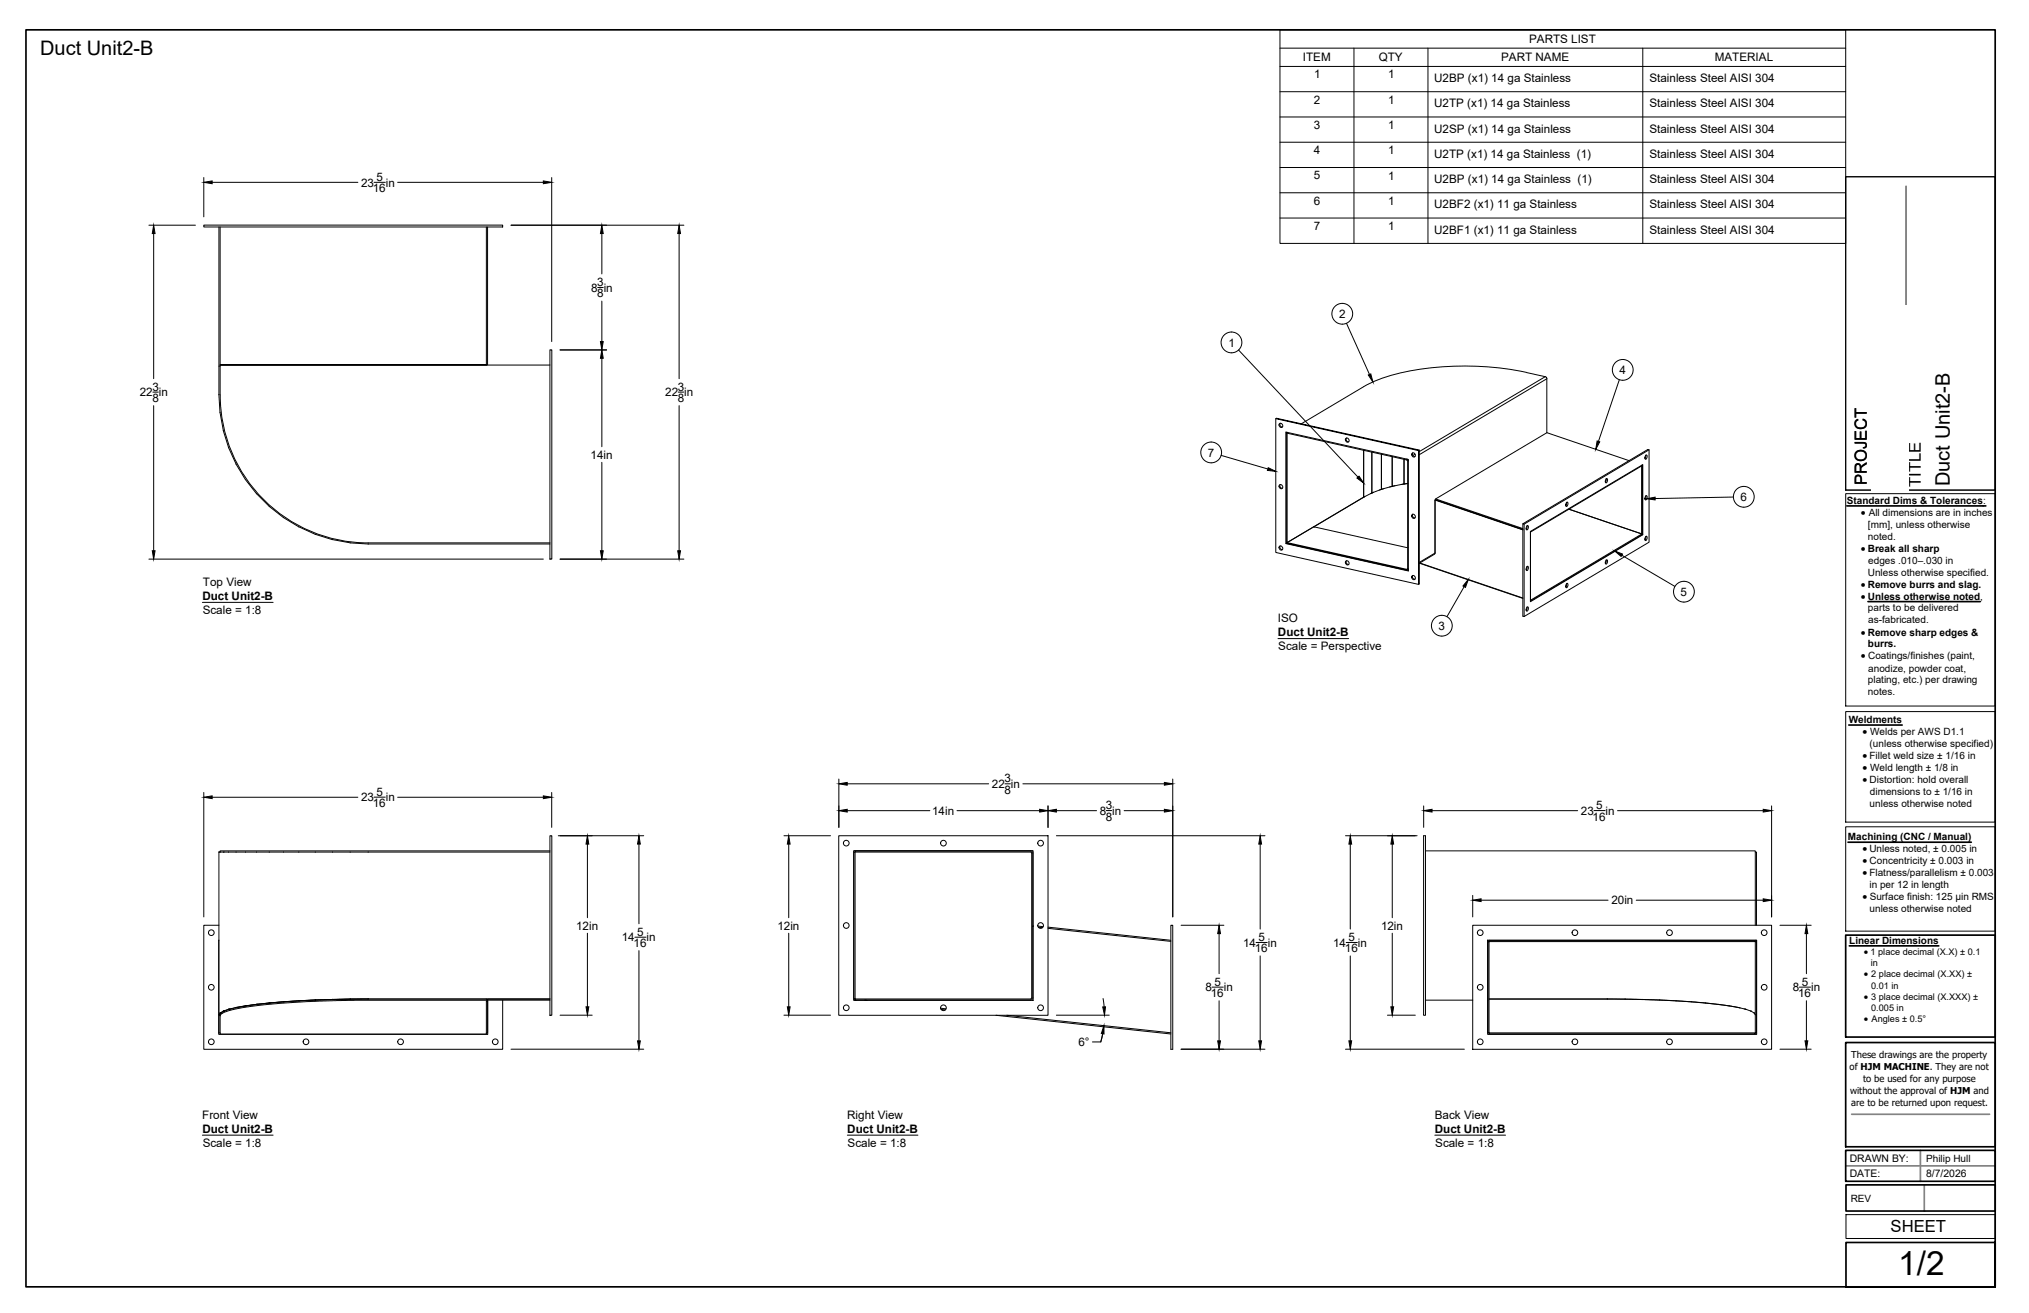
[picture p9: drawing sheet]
<svg xmlns="http://www.w3.org/2000/svg" width="432mm" height="279mm" viewBox="0 0 432 279" stroke-linecap="round" stroke-linejoin="round" font-family="sans-serif">
<!-- layer: Visible -->
<g fill="none" stroke="#000" stroke-width=".21">
<path d="M43.4 47.9h63.6v.4h-63.6zM46.6 48.3v35.7M46.8 48.3v29.4M103.5 48.3v29.4M103.8 48.3v29.4M46.6 77.9h.2M46.8 77.6l56.7 .1zM117 77.7h-70.2v6.3M117 74.4h.4v44.6h-.4zM46.6 84l.2 3.8M46.6 84h.1M46.8 87.9l.7 3.7"/>
<path d="M46.9 84a31.5 31.5 0 0 0 31.5 31.5h38.6M47.5 91.6l1.1 3.6M48.7 95.2l1.6 3.6M50.2 98.8a33.2 33.2 0 0 0 4.4 6.3l2.7 2.7M271.5 89.1l.2-.1 30.3 6.8-.1 .1zM271.5 89.1v28.5l30.4 6.8 .1-.2v-28.4M272.4 90.1v.5l.5 .3M273.7 92.1l.2 .1v23.3l16.3-9.7M273.8 92v.1M273.9 92.1h-.2v23.3l5.9-3.3 20 4.5M273.9 92v.2l25.5 5.7M286.5 93.2v.6l.5 .2"/>
<path d="M290.2 82.3l-13.2 7.9M299.4 97.9l.2 .2-.1 23-25.6-5.6v.2l25.5 5.6M299.5 97.7l.2 .3M300.7 96.4v.5l.4 .3M301.9 95.9v28.5M329.1 80.3v.1M329.2 80.6v11.5M329.2 80.6l-.2-.4a62.8 62.8 0 0 0-34.8 .3l-4 1.8M346.7 98l-17.5-5.9-23.7 14.1v.1M349.4 99v14.6l.1-14.5M349.4 99v.1l-23.7 14.1v-.1M350.2 96.9l-.1 .7"/>
<path d="M350.3 96.8l.2 .1v.5l-.3 .3-.1-.5zM350.9 95.7l-26.5 15.8M57.3 107.8a32.4 32.4 0 0 0 6.3 4.3l3.5 1.6M67.1 113.7a32 32 0 0 0 7.4 1.8M74.6 115.5l3.7 .3M78.3 115.7h.1M78.4 115.8h38.6M272.4 116.2v.5l.5 .3M272.4 103.1v.5l.5 .3M273.8 115.6l-.1 .1v-23.8l26 5.9v23.7l-26-5.8M273.8 115.6h.1M273.8 115.5v.1"/>
<path d="M286.5 119.3v.6l.5 .2M290.2 105.8h.1M290.5 105.6l-10.9 6.5h.2M292 104.9h.1M292.3 104.8l-.7 .3M294 104.1l-2 .8-1.8 .9M294 104.1h.1M294.5 104l-.9 .3M296.3 103.5l-2.3 .6M296.3 103.5h.1M296.9 103.4l-1.2 .2M298.8 103h.1"/>
<path d="M299.5 102.9l-1.3 .2M299.6 102.9l-3.3 .6M300.7 109.4v.5l.4 .3M302.1 119.8l22 7.5M302.2 119.8l21.9 7.5M305.4 106.4l18.7 6.4M305.5 106.3l-.1 11.4-.1 .2-3.3 2M305.5 106.3l-.1 11.4M305.5 106.3l18.6 6.4M305.5 106.2l18.6 6.3M324.1 111.5v19.6l.3 .1 26.5-15.8v-19.7h-.2l-26.6 15.8h.3v19.7M325 111.9l-.2 .7"/>
<path d="M325 111.9h.2v.5l-.3 .4-.1-.6zM325.7 113.2v14.5M325.7 113.2h.1M333.4 106.9l-.2 .7M333.5 106.9l.2 .1v.4l-.4 .4-.1-.6zM341.8 119.2l-.2 .7M341.8 101.9l-.2 .7M341.9 119.1l.2 .1v.5l-.4 .3v-.5zM341.9 101.8l.2 .1v.5l-.4 .3v-.5zM349.4 113.6l-15.5-5.2 15.5 5.2v.2l-23.7 14.1v-.2l23.7-14.1M349.4 113.7l.2 .1v-14.9l-23.9 14.2v14.9l23.9-14.2M350.2 114.2l-.1 .7"/>
<path d="M350.2 105.5l-.1 .8M350.3 114.1l.2 .1v.5l-.3 .3-.1-.5zM350.3 105.5l.2 .1v.4l-.3 .4-.1-.6zM299.7 121.1l-.3 .2M299.7 121.2l-.1 .1 .1 .1M300.7 122.5v.5l.4 .3M325 120.6l-.2 .7M325 129.2l-.2 .7M325 120.5l.2 .1v.5l-.3 .3-.1-.5zM325 129.2h.2v.5l-.3 .4-.1-.6zM325.7 127.7h.1M333.4 124.2l-.2 .7"/>
<path d="M333.5 124.2h.2v.5l-.4 .4-.1-.6zM117 177.8h.4v38.2h-.4zM178.5 177.8h44.5v38.2h-44.5zM303 177.8h.4v38.2h-.4zM46.6 181.3h.1M46.6 181.3v38.5h.2M46.6 196.9h-3.2v26.4h63.6v-10.5M46.6 181.3h70.4M47.5 181.3h.1M117 181.1h-70.2v.2M181.7 181h38.2v31.9h-38.2zM219.6 181.6v30.7l-.1 .2-37.5 .1v.2h37.3l.4-.2 .1-.3"/>
<path d="M219.6 181.6l-.3-.3h-37.4v-.2h37.4h.3l.2 .5M219.8 181.6v30.7M219.8 197.2h.1M219.9 197l-.1 .2M220.9 197.1l1.1 .1M221 197.3l.8 .1M223 197.5l26.2 2.8M223 197.3l26.2 2.8M249.2 196.9h.4v26.4h-.4zM303.4 181.1h70.1v15.8M313.4 196.9h63.6v26.4h-63.6zM373.5 181.3h.3v15.6"/>
<path d="M46.6 200.1l-.1 20h57.3v-7.3M46.6 215.9v.1M46.8 215.6h.3h-.3M46.8 215.6l-.2 .4M46.8 216h-.2h.2M46.8 215.5h.1M47 215.6l1.6-.7 3.7-.8 4.9-.6 7.7-.6 11.5-.3h27.3v.5h-.2v6.9h-56.7v-4.1zM47.1 215.6h.1M47.1 215.5h.1M47.1 215.5v.1M47.5 215.2l-.7 .4M47.5 215.1h.1"/>
<path d="M47.8 215.2h-.3h.3M47.8 215.2h-.1M47.8 215.1h.1M47.9 215.1l-.1 .1M48.7 214.7v.1M48.9 214.7v.1M49.2 214.7l-.5 .1M50.2 214.4l-2.7 .8M50.2 214.4h.2M50.3 214.4h-.1M50.4 214.4l-.3 .1M50.5 214.4h-.1"/>
<path d="M52.2 214l-2 .4h.3M52.2 214h.2M52.4 214l-1.9 .4M52.4 214h.1M54.6 213.7h.1M54.8 213.7l-2.6 .3M54.8 213.7h.1M57.3 213.4l-2.7 .3M57.3 213.4h.2M57.3 213.4h.1M57.4 213.4l-2.8 .3M57.5 213.4h.1"/>
<path d="M60.4 213.2h-.1M60.4 213.2l-3.1 .2M60.5 213.2h-.1M63.6 213h.1l-3.4 .2M63.6 213l-3.3 .2M67.1 212.8h.1M67.2 212.8l-3.6 .2M67.2 212.8h.1M70.7 212.7l-3.6 .1M70.8 212.7h-.1M70.8 212.7h.1M74.5 212.6h.1"/>
<path d="M74.5 212.6l-3.7 .1M78.4 212.6h38.6h-13.2v.2h13.2M78.4 212.6h-3.9M78.4 212.6h.1M78.4 212.6h-.1M103.5 212.6h.1M103.7 212.8l.1 7h-.3M103.7 212.9h-28.1l-10.4 .2-8.3 .6-5.4 .7-3.5 .9-.8 .4-.4 .5M181.7 212.6h.3M182 212.6l-.1 .3h.3M182 212.6v-31.3h-.3v31.3h.3M184 212.9h.5"/>
<path d="M200.2 214.5l1.1 .2M200.3 214.8l.9 .1M211.9 216l37.3 4M214.3 216l34.9 3.8M303.4 212.8h10M316.6 200.1h57.2v20h-57.2zM316.6 212.8h.1M316.6 200.4h.3v19.4h-.3zM316.6 200.1v.3M316.9 200.4h.1M316.9 200.1v.3M316.9 219.8h56.6v.2h-56.6z"/>
<path d="M316.9 212.6h25.1M316.9 200.1h56.6M342 212.6l8.7 .1 7.1 .3 7.3 .7 5.2 .8M342 212.6h3.8M342 212.6h.1M345.8 212.6h.1M345.8 212.6l3.8 .1M349.6 212.7h.1M349.6 212.7l3.6 .1M353.2 212.8h.1M353.2 212.8l3.5 .2M356.7 213h.1"/>
<path d="M356.7 213l3.2 .2M359.9 213.2h.1M360 213.2l2.9 .2M362.9 213.4h.1M362.9 213.4l2.7 .3M365.6 213.7l2.4 .3M365.6 213.7h.1M368 214l1.9 .4M368 214h.1M370 214.4l2.6 .8M371.2 214.7l.4 .1M371.5 214.7v.1"/>
<path d="M372.5 215.1l.2 .1M372.6 215.2l.7 .4M372.6 215.1h.1M373.3 215.5v.1M373.3 215.6l.2 .4M373.3 215.5h.1M373.5 200.1v.3h-56.6M373.6 215.9v.1M373.8 200.1v.3h-.3v19.4h.3v-19.4"/>
<circle cx="272.6" cy="90.6" r=".43"/>
<circle cx="286.7" cy="93.7" r=".43"/>
<circle cx="300.8" cy="96.9" r=".43"/>
<circle cx="272.6" cy="103.6" r=".43"/>
<circle cx="272.6" cy="116.7" r=".43"/>
<circle cx="286.7" cy="119.8" r=".43"/>
<circle cx="300.8" cy="109.9" r=".43"/>
<circle cx="300.8" cy="123" r=".43"/>
<circle cx="180.1" cy="179.4" r=".6"/>
<circle cx="200.8" cy="179.4" r=".6"/>
<circle cx="221.5" cy="179.4" r=".6"/>
<circle cx="45" cy="198.5" r=".6"/>
<circle cx="180.1" cy="196.9" r=".6"/>
<circle cx="221.5" cy="196.9" r=".6"/>
<circle cx="315" cy="198.5" r=".6"/>
<circle cx="335.2" cy="198.5" r=".6"/>
<circle cx="355.3" cy="198.5" r=".6"/>
<circle cx="375.4" cy="198.5" r=".6"/>
<circle cx="45" cy="210.1" r=".6"/>
<circle cx="180.1" cy="214.5" r=".6"/>
<circle cx="200.8" cy="214.5" r=".6"/>
<circle cx="221.5" cy="214.5" r=".6"/>
<circle cx="315" cy="210.1" r=".6"/>
<circle cx="375.4" cy="210.1" r=".6"/>
<circle cx="45" cy="221.7" r=".6"/>
<circle cx="65.1" cy="221.7" r=".6"/>
<circle cx="85.2" cy="221.7" r=".6"/>
<circle cx="105.4" cy="221.7" r=".6"/>
<circle cx="315" cy="221.7" r=".6"/>
<circle cx="335.2" cy="221.7" r=".6"/>
<circle cx="355.3" cy="221.7" r=".6"/>
<circle cx="375.4" cy="221.7" r=".6"/>
</g>
<!-- layer: Visible Narrow -->
<path d="M290.2 95.8v10M292 96.2v8.7M294 96.7v7.4M296.3 97.2v6.3M298.8 97.7v5.3M299.4 97.7v.2M301.1 96.6l-.4 .3M328.8 80.2l-26.8 15.9M329.2 80.6l-27.2 16.2M305.4 117.7l-3.4 2M299.6 121.1l-.2 .1M299.6 121l.1 .1" fill="none" stroke="#000" stroke-width=".21"/>
<!-- layer: Titleblock -->
<path d="M405.6 39.7v64.6M394.1 237.1h29.3M392.8 248.1h31.8M408.7 244.8v6.6M409.5 252.1v5.6" fill="none" stroke="#848484" stroke-width=".36"/>
<path d="M5.5 6.4h419.1v267.4v-9.4h-31.7v9.4h31.7h-419.1zM393 107.7h29.6M397.5 128h23.9M393.4 154.3h11.4M393.3 179.2h26.2M392.8 199h31.8v21.7h-31.8zM393.6 201.3h19M392.8 221.8h31.8v22.2h-31.8zM392.8 244.8h31.8v6.6h-31.8zM392.9 252.1h31.7v5.6h-31.7z" fill="none" stroke="#000" stroke-width=".36"/>
<path d="M392.8 37.6h31.8v66.7h-31.8zM392.8 105.1h31.8v45.1h-31.8zM392.8 151.4h31.8v23.5h-31.8zM392.8 175.9h31.8v22.2h-31.8zM392.9 258.5h31.7v5h-31.7z" fill="none" stroke="#000" stroke-width=".21"/>
<!-- layer: Parts Lists -->
<path d="M272.4 6.4h120.4v45.4h-120.4zM272.4 10.2h120.4M272.4 14.1h120.4M272.4 19.5h120.4M288.1 10.2v41.6M303.9 10.2v41.6M349.6 10.2v41.6M272.4 24.9h120.4M272.4 30.3h120.4M272.4 35.6h120.4M272.4 41h120.4M272.4 46.4h120.4" fill="none" stroke="#000" stroke-width=".21"/>
<!-- layer: Balloons -->
<g fill="none" stroke="#000" stroke-width=".21">
<circle cx="262.1" cy="72.9" r="2.21"/>
<circle cx="285.7" cy="66.8" r="2.21"/>
<circle cx="345.3" cy="78.7" r="2.21"/>
<circle cx="257.8" cy="96.3" r="2.21"/>
<circle cx="371.1" cy="105.7" r="2.21"/>
<circle cx="306.8" cy="133.1" r="2.21"/>
<circle cx="358.4" cy="125.9" r="2.21"/>
</g>
<!-- layer: 0 -->
<path d="M291.2 79.8l.5-.2 .5 1.7zM269.9 99.5l1.6 .8-1.8-.2zM339.9 93.8l.5 .2-.8 1.6zM288.8 101.7l.4-.4 1 1.5zM343.6 117.2l1.7 .7-.3 .5zM350.5 106.1l1.7-.3v.6zM312.5 123.3l-.6 1.7-.6-.3z" fill="#000" stroke="#000" stroke-width=".21"/>
<path d="M263.6 74.5l25.4 27M286.6 68.8l4.8 10.9M259.9 96.9l9.9 2.9M344.6 80.8l-4.4 13.1M345.1 118.2l11.3 6.6M368.9 105.8l-16.7 .3M311.6 124.8l-3.7 6.4" fill="none" stroke="#000" stroke-width=".21"/>
<!-- layer: Notes -->
<path d="M43.1 128.2h15M272 135.9h15M43.1 241.6h15M180.3 241.6h15M305.4 241.6h15" fill="none" stroke="#000" stroke-width=".21"/>
<!-- layer: FD_Dimensions -->
<g fill="none" stroke="#000" stroke-width=".21">
<path d="M43.4 37.8v8.3M45.1 38.8h31.1M79.6 38.8h2.4M84.6 38.8h31M117.4 37.8v34.9M31.7 47.9h9.9M32.7 49.7v30.9M108.8 47.9h36.7M128.1 49.7v8.6M144.5 49.7v30.9M119.2 74.5h9.9M127.2 61.2h1.2"/>
<path d="M128.1 64.1v8.6M128.1 76.2v18.9M32.5 83.4h1.2M32.7 86.3v30.9M128.1 98.4v18.8M144.3 83.4h1.2M144.5 86.3v30.9M31.7 119h83.9M119.2 119h26.3M43.4 168.6v26.5M45.1 169.7h31.1M79.6 169.6h2.4"/>
<path d="M84.6 169.7h31M117.4 168.6v7.5M118.8 177.8h18.2M125 179.6v15.7M136 179.6v17M166.8 177.8h9.9M167.9 179.6v15.7M178.5 165.8v10.3M180.3 172.5h17.6M180.3 166.8h30.1M203.7 172.5h17.6M213.9 166.8h1.1"/>
<path d="M217.7 166.8h30.1M223 171.5v4.6M224.8 177.8h44.4M224.8 172.5h8.6M235.4 172.5h1.2M239.2 172.5h8.6M249.6 165.8v29.3M268.2 179.6v18.1M286.3 177.8h15.3M287.4 179.6v18.1M296.3 179.6v15.7M303 171.5v4.6"/>
<path d="M304.8 172.5h30.9M339.2 172.5h2.4M344.2 172.5h31M377 171.5v23.6M125 198.6v15.6M135.1 199.4h2.4M167.9 198.6v15.6M251.4 196.9h9.1M259.4 198.7v8.5M296.3 198.6v15.6M313.4 190.5v4.6M315.2 191.6h27"/>
<path d="M348.2 191.6h27M378.8 196.9h6.6M384.4 198.7v8.5M119.2 216h6.8M136 202.3v19.2M166.8 216h9.9M224.8 216h11.3M234.7 220l-.4 1.7M234.8 212.5l.2 1.7M234.9 218.2l-.6 3.5M257.9 210.1h2.4M259.4 213v8.5"/>
<path d="M267.3 200.6h2.4M268.2 203.4v18.1M286.5 200.6h2.4M287.4 203.4v18.1M295.3 216h5.9M382.9 210.1h2.4M384.4 213v8.5M108.8 223.3h28.2M232.5 221.7h1.8M251.4 223.3h17.8M286.3 223.3h25.3M378.8 223.3h6.6"/>
</g>
<g fill="#000" stroke="#000" stroke-width=".21">
<path d="M43.4 38.8l1.7-.3v.6zM115.6 38.5l1.8 .3-1.8 .3zM32.7 47.9l.3 1.8h-.6zM128.1 47.9l.3 1.8h-.6zM144.5 47.9l.3 1.8h-.6zM127.8 72.7h.6l-.3 1.8zM128.1 74.5l.3 1.7h-.6zM32.4 117.2h.6l-.3 1.8zM127.8 117.2h.6l-.3 1.8zM144.2 117.2h.6l-.3 1.8zM43.4 169.7l1.7-.3v.5zM115.6 169.4l1.8 .3-1.8 .2z"/>
<path d="M125 177.8l.3 1.8h-.6zM136 177.8l.3 1.8h-.6zM167.9 177.8l.2 1.8h-.5zM178.5 166.8l1.8-.3v.6zM178.5 172.5l1.8-.3v.6zM221.3 172.2l1.7 .3-1.7 .3zM223 172.5l1.8-.3v.6zM247.8 166.5l1.8 .3-1.8 .3zM247.8 172.2l1.8 .3-1.8 .3zM268.2 177.8l.3 1.8h-.6zM287.4 177.8l.3 1.8h-.6zM296.3 177.8l.3 1.8h-.6z"/>
<path d="M303 172.5l1.8-.3v.6zM375.2 172.2l1.8 .3-1.8 .3zM259.4 196.9l.3 1.8h-.6zM313.4 191.6l1.8-.3v.6zM375.2 191.3l1.8 .3-1.8 .3zM384.4 196.9l.3 1.8h-.6zM124.7 214.2h.6l-.3 1.8zM167.6 214.2h.5l-.2 1.8zM234.9 218.2v1.8l-.5-.1zM234.7 214.3l.6-.1-.2 1.8zM296 214.2h.6l-.3 1.8zM135.7 221.5h.6l-.3 1.8z"/>
<path d="M259.1 221.5h.6l-.3 1.8zM267.9 221.5h.6l-.3 1.8zM287.1 221.5h.6l-.3 1.8zM384.1 221.5h.6l-.3 1.8z"/>
</g>
<g fill="#fff" stroke="#fff" stroke-width=".35">
<path d="M399.4 66.2h5.3v37.3h-5.3z"/>
<path d="M399.4 87.5h5.3v16h-5.3z"/>
<path d="M399.4 66.2h5.3v19.8h-5.3z"/>
</g>
<path d="M398.3 64.9h7.9v39.5h-7.9z" fill="#fff"/>
<text font-size="7.1" x="404" y="271.4">1/2</text>
<g font-size="4.3">
<text x="8.6" y="11.7">Duct Unit2-B</text>
<text x="415" y="103.4" transform="rotate(-90 415 103.4)">Duct Unit2-B</text>
</g>
<g font-size="3.5">
<text x="397.3" y="103.3" transform="rotate(-90 397.3 103.3)">PROJECT</text>
<text x="408.7" y="103.6" transform="rotate(-90 408.7 103.6)">TITLE</text>
<text x="402.3" y="262.1">SHEET</text>
</g>
<g font-size="2.5">
<text x="325.4" y="9.2">PARTS LIST</text>
<text x="277.3" y="13.1">ITEM</text>
<text x="279.7" y="16.7">1</text>
<text x="293.4" y="13">QTY</text>
<text x="295.4" y="16.7">1</text>
<text x="305.2" y="17.5">U2BP (x1) 14 ga Stainless</text>
<text x="319.5" y="13.1">PART NAME</text>
<text x="351" y="17.5">Stainless Steel AISI 304</text>
<text x="364.9" y="13.1">MATERIAL</text>
<text x="279.6" y="22.1">2</text>
<text x="295.4" y="22.1">1</text>
<text x="305.2" y="22.8">U2TP (x1) 14 ga Stainless</text>
<text x="351" y="22.8">Stainless Steel AISI 304</text>
<text x="279.6" y="27.4">3</text>
<text x="295.4" y="27.4">1</text>
<text x="305.2" y="28.2">U2SP (x1) 14 ga Stainless</text>
<text x="351" y="28.2">Stainless Steel AISI 304</text>
<text x="279.6" y="32.8">4</text>
<text x="295.4" y="32.8">1</text>
<text x="305.2" y="33.6">U2TP (x1) 14 ga Stainless (1)</text>
<text x="351" y="33.6">Stainless Steel AISI 304</text>
<text x="76.9" y="39.7">23</text>
<text x="79.3" y="40.9">16</text>
<text x="80.1" y="38.5">5</text>
<text x="82.1" y="39.7">in</text>
<text x="279.6" y="38.2">5</text>
<text x="295.4" y="38.2">1</text>
<text x="305.2" y="39">U2BP (x1) 14 ga Stainless (1)</text>
<text x="351" y="39">Stainless Steel AISI 304</text>
<text x="279.6" y="43.6">6</text>
<text x="295.4" y="43.6">1</text>
<text x="305.2" y="44.4">U2BF2 (x1) 11 ga Stainless</text>
<text x="351" y="44.4">Stainless Steel AISI 304</text>
<text x="279.6" y="48.9">7</text>
<text x="295.4" y="49">1</text>
<text x="305.2" y="49.7">U2BF1 (x1) 11 ga Stainless</text>
<text x="351" y="49.7">Stainless Steel AISI 304</text>
<text x="125.8" y="62.1">8 in</text>
<text x="127.1" y="60.9">3</text>
<text x="127.1" y="63.3">8</text>
<text x="285" y="67.7">2</text>
<text x="261.5" y="73.8">1</text>
<text x="32.4" y="83.1">3</text>
<text x="144.3" y="83.1">3</text>
<text x="344.7" y="79.6">4</text>
<text x="29.8" y="84.3">22 in</text>
<text x="32.4" y="85.6">8</text>
<text x="141.6" y="84.3">22 in</text>
<text x="144.3" y="85.6">8</text>
<text x="125.7" y="97.6">14in</text>
<text x="257" y="97.2">7</text>
<text x="370.4" y="106.6">6</text>
<text x="43.2" y="124.7">Top View</text>
<text x="43.1" y="127.7">Duct Unit2-B</text>
<text x="43.1" y="130.7">Scale = 1:8</text>
<text x="357.7" y="126.8">5</text>
<text x="271.9" y="132.4">ISO</text>
<text x="272" y="135.4">Duct Unit2-B</text>
<text x="306.2" y="134">3</text>
<text x="272" y="138.4">Scale = Perspective</text>
<text x="211.1" y="167.7">22 in</text>
<text x="213.8" y="166.5">3</text>
<text x="76.9" y="170.5">23</text>
<text x="79.3" y="171.7">16</text>
<text x="80.1" y="169.3">5</text>
<text x="82.1" y="170.5">in</text>
<text x="198.4" y="173.4">14in</text>
<text x="213.8" y="168.9">8</text>
<text x="234" y="173.4">8 in</text>
<text x="235.3" y="172.2">3</text>
<text x="336.4" y="173.4">23</text>
<text x="339.7" y="172.2">5</text>
<text x="341.7" y="173.4">in</text>
<text x="235.3" y="174.6">8</text>
<text x="338.9" y="174.6">16</text>
<text x="122.6" y="197.8">12in</text>
<text x="165.4" y="197.8">12in</text>
<text x="293.9" y="197.8">12in</text>
<text x="342.9" y="192.4">20in</text>
<text x="132.3" y="200.3">14</text>
<text x="134.8" y="201.5">16</text>
<text x="135.6" y="199.1">5</text>
<text x="137.6" y="200.3">in</text>
<text x="264.5" y="201.4">14</text>
<text x="267" y="202.7">16</text>
<text x="267.8" y="200.3">5</text>
<text x="269.8" y="201.4">in</text>
<text x="283.7" y="201.4">14</text>
<text x="286.2" y="202.7">16</text>
<text x="287" y="200.3">5</text>
<text x="289" y="201.4">in</text>
<text x="258.4" y="209.8">5</text>
<text x="383.4" y="209.8">5</text>
<text x="256.6" y="210.9">8</text>
<text x="257.7" y="212.2">16</text>
<text x="260.4" y="210.9">in</text>
<text x="381.6" y="210.9">8</text>
<text x="382.7" y="212.2">16</text>
<text x="385.4" y="210.9">in</text>
<text x="229.5" y="222.6">6°</text>
<text x="43.1" y="238.1">Front View</text>
<text x="180.3" y="238.1">Right View</text>
<text x="305.4" y="238.1">Back View</text>
<text x="43.1" y="241">Duct Unit2-B</text>
<text x="43.1" y="244">Scale = 1:8</text>
<text x="180.3" y="241">Duct Unit2-B</text>
<text x="180.4" y="244">Scale = 1:8</text>
<text x="305.4" y="241">Duct Unit2-B</text>
<text x="305.4" y="244">Scale = 1:8</text>
</g>
<g font-size="2.3">
<text x="396" y="109.8">· All dimensions are in inches</text>
<text x="396" y="140.3">· Coatings/finishes (paint,</text>
<text x="396.4" y="156.4">· Welds per AWS D1.1</text>
<text x="396.4" y="161.5">· Fillet weld size ± 1/16 in</text>
<text x="396.4" y="164.1">· Weld length ± 1/8 in</text>
<text x="396.4" y="166.6">· Distortion: hold overall</text>
<text x="396.4" y="181.3">· Unless noted, ± 0.005 in</text>
<text x="396.4" y="183.9">· Concentricity ± 0.003 in</text>
<text x="396.4" y="186.4">· Flatness/parallelism ± 0.003</text>
<text x="396.4" y="191.6">· Surface finish: 125 µin RMS</text>
</g>
<g font-size="2.2">
<text x="396" y="117.4">· Break all sharp</text>
<text x="396" y="125">· Remove burrs and slag.</text>
<text x="396" y="127.6">· Unless otherwise noted,</text>
<text x="396" y="135.2">· Remove sharp edges &amp;</text>
<text x="393.7" y="250.5">DATE:</text>
<text x="393.7" y="247.2">DRAWN BY:</text>
<text x="409.9" y="250.5">8/7/2026</text>
</g>
<g font-size="2.1">
<text x="393" y="107.2">Standard Dims &amp; Tolerances:</text>
<text x="397.5" y="112.3">[mm], unless otherwise</text>
<text x="397.5" y="114.9">noted.</text>
<text x="397.6" y="119.9">edges .010–.030 in</text>
<text x="397.5" y="122.5">Unless otherwise specified.</text>
<text x="397.5" y="130.1">parts to be delivered</text>
<text x="397.5" y="137.8">burrs.</text>
<text x="397.6" y="132.7">as-fabricated.</text>
<text x="397.6" y="142.9">anodize, powder coat,</text>
<text x="397.5" y="145.4">plating, etc.) per drawing</text>
<text x="397.5" y="148">notes.</text>
<text x="393.4" y="153.8">Weldments</text>
<text x="397.9" y="159">(unless otherwise specified)</text>
<text x="397.9" y="171.7">unless otherwise noted</text>
<text x="398" y="169.2">dimensions to ± 1/16 in</text>
<text x="393.3" y="178.8">Machining (CNC / Manual)</text>
<text x="397.8" y="189">in per 12 in length</text>
<text x="397.9" y="194.1">unless otherwise noted</text>
<text x="393.6" y="200.8">Linear Dimensions</text>
<text x="396.7" y="203.2">· 1 place decimal (X.X) ± 0.1</text>
<text x="396.7" y="208">· 2 place decimal (X.XX) ±</text>
<text x="396.7" y="212.8">· 3 place decimal (X.XXX) ±</text>
<text x="396.7" y="217.6">· Angles ± 0.5°</text>
<text x="409.9" y="247.2">Philip Hull</text>
<text x="393.9" y="255.7">REV</text>
</g>
<g font-size="2">
<text x="398.2" y="205.6">in</text>
<text x="398.2" y="210.4">0.01 in</text>
<text x="398.2" y="215.2">0.005 in</text>
<text x="393.6" y="227.7">of HJM MACHINE. They are not</text>
<text x="394" y="225.2">These drawings are the property</text>
<text x="393.7" y="232.8">without the approval of HJM and</text>
<text x="396.5" y="230.3">to be used for any purpose</text>
<text x="393.9" y="235.3">are to be returned upon request.</text>
</g>
</svg>
